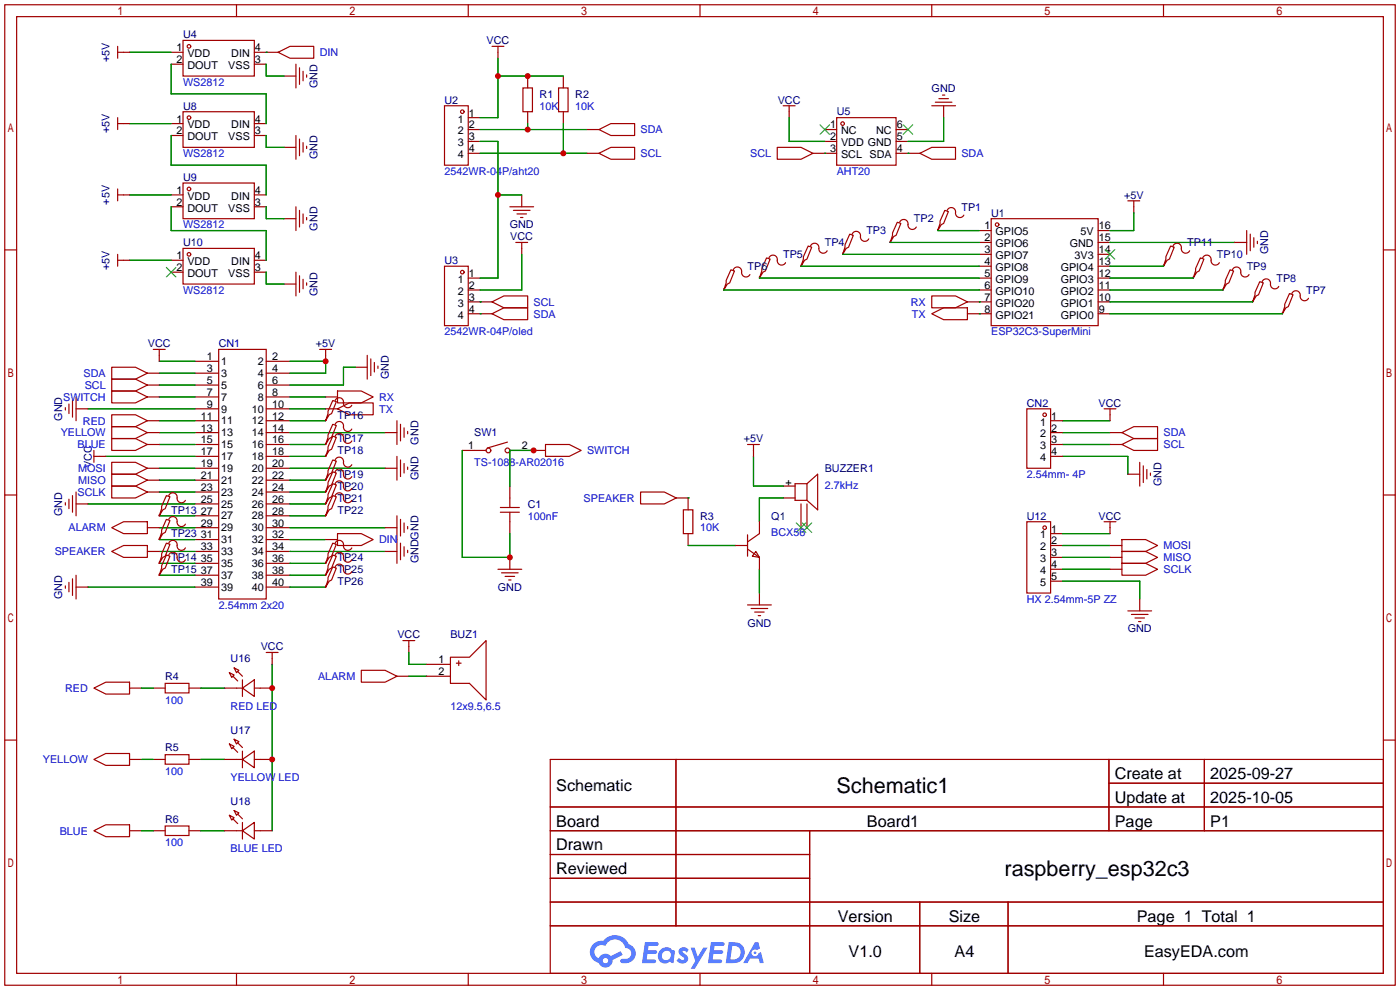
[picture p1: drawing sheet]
<svg xmlns="http://www.w3.org/2000/svg" width="299mm" height="212mm" viewBox="0 0 299 212" stroke-linecap="round" stroke-linejoin="round" font-family="sans-serif">
<g fill="none" stroke="#a10000" stroke-width=".25">
<path d="M1 1h297.2v209.6h-297.2zM3.6 3.6h292.1v204.4h-292.1zM50.5 1v2.6M100.1 1v2.6M149.6 1v2.6M199.1 1v2.6M248.7 1v2.6M1 53.4h2.6M295.7 53.4h2.5M1 105.8h2.6M295.7 105.8h2.5M1 158.2h2.6"/>
<path d="M295.7 158.2h2.5M117.6 162.3h178.1v45.7h-178.1zM117.6 172.5h178.1M117.6 177.5h178.1M144.5 162.3v35.6M173 177.5v30.5M237 162.3v15.2M237 167.4h58.7M257.4 162.3v15.2M117.6 182.6h55.4M117.6 192.8h178.1M117.6 187.7h55.4"/>
<path d="M117.6 197.9h178.1M196.6 192.8v15.2M215.4 192.8v15.2M50.5 208v2.6M100.1 208v2.6M149.6 208v2.6M199.1 208v2.6M248.7 208v2.6"/>
</g>
<g fill="#5487ff">
<path d="M145.3 202.7a1.3 1.3 0 0 1 1.9 .3l-.4 .6a.54 .54 0 0 0-.9-.2l.1 .2a1.34 1.34 0 0 1 .9 1.8 1.47 1.47 0 0 1-2.3-.1l.5-.6 .8 .5a.31 .31 0 0 0 .4-.3 .31 .31 0 0 0-.3-.4 1.12 1.12 0 0 1-.7-1.8z"/>
<path d="M147.6 202.5h.9l.6 2 1.2-2h.9l-2.7 4.6h-.9l1-1.7z"/>
<path d="M137.8 201.4h1.7a1.31 1.31 0 0 1 1.2 .2 .4 .4 0 0 1-.3 .5l-1.8 .1-.1 .9h1.6a.4 .4 0 0 1 .4 .4 .4 .4 0 0 1-.5 .4h-1.6l-.2 1.2h1.4a.46 .46 0 0 1 .5 0 .46 .46 0 0 1 .1 .5l-.4 .2h-2.6z"/>
<path d="M151.9 201.4h1.7a1.32 1.32 0 0 1 1.2 .2 .39 .39 0 0 1-.3 .5l-1.8 .1-.1 .9h1.6a.4 .4 0 0 1 .4 .4 .4 .4 0 0 1-.4 .4h-1.7l-.2 1.2h1.4a.46 .46 0 0 1 .5 0 .46 .46 0 0 1 .1 .5l-.4 .2h-2.6z"/>
<path d="M161.3 201.4h.8l.3 1.3-.6 .4a.75 .75 0 0 0-1.1 .3 .75 .75 0 0 0 .5 1 .75 .75 0 0 0 .9-.7l.5-.2 .6 2.3h-.8l-.3-.9h-1.8l-.5 .9h-1z"/>
<path d="M155.7 201.4l-.6 4.4h1.5a2.27 2.27 0 0 0 2.6-2.2 2.27 2.27 0 0 0-2.7-2.2zM156.5 202.1a1.5 1.5 0 0 1 1.8 1.6 1.5 1.5 0 0 1-1.9 1.4h-.3z"/>
<path d="M141.2 203a1.6 1.6 0 0 0-.3 2.3 1.6 1.6 0 0 0 2.3 .2l.7 .3 .3-2.4-.1-.3-.5-.1a1.58 1.58 0 0 0-2.4 0zM141.8 203.5a.98 .98 0 0 1 1.6 .4 .98 .98 0 0 1-1.1 1.3 .94 .94 0 0 1-.9-.7 .94 .94 0 0 1 .4-1z"/>
<path d="M126.8 201.8a2.37 2.37 0 0 0 1.1 4 1.54 1.54 0 0 0 1.8 1 1.54 1.54 0 0 0 1.2-1.6l2.2-1.1-.5-.8-2 1a1.57 1.57 0 0 0-2.7 .5 1.5 1.5 0 0 1-.7-2.1 1.5 1.5 0 0 1 2.2-.5 2.23 2.23 0 0 1 2.3-1.4 2.23 2.23 0 0 1 2 1.8 1.16 1.16 0 0 1 1.2 1.1 1.16 1.16 0 0 1-1.1 1.2h-.7a.47 .47 0 0 0-.5 .4 .47 .47 0 0 0 .4 .5 2.17 2.17 0 0 0 2.5-.9 2.17 2.17 0 0 0-.3-2.7l-.8-.4a3.2 3.2 0 0 0-5.5-.7l-1.1 .1zM128.8 205.3a.6 .6 0 0 1 1.2 0 .6 .6 0 0 1-1.2 0z"/>
<circle cx="161.4" cy="203.6" r=".28"/>
</g>
<g fill="none" stroke="#a10000" stroke-width=".25">
<path d="M25.1 11.2h2.6M25.1 9.9v2.5M36.6 11.2h2.5M36.6 13.7h2.5M39.1 8.6h15.3v7.7h-15.3zM54.4 11.2h5M54.4 13.7h2.5M59.4 11.2l2.6-1.3h5.1v2.5h-5.1zM60.7 16.3h2.5M63.2 13.7v5.1M64 14.5v3.5M64.8 15.2v2.1"/>
<path d="M65.5 16v.5M105.2 9.9h2.5M106.4 9.9v2.5M111.8 18.8h2v5.1h-2zM112.8 16.3v2.5M119.4 18.8h2v5.1h-2zM120.4 16.3v2.5M25.1 25.1v2.6M25.1 26.4h2.6M36.6 26.4h2.5M36.6 29h2.5M39.1 23.9h15.3v7.6h-15.3z"/>
<path d="M39.1 39.1h15.3v7.6h-15.3zM54.4 26.4h2.5M54.4 29h2.5M60.7 31.5h2.5M63.2 29v5M64 29.7v3.6M64.8 30.5v2M65.5 31.2v.6M95 22.6h5.1v12.7h-5.1zM100.1 25.1h2.5M100.1 27.7h2.5M100.1 30.2h2.5"/>
<path d="M100.1 32.8h2.5M112.8 23.9v2.5M120.4 23.9v2.5M125.5 27.7h2.5M125.5 32.8h2.5M128 32.8l2.6-1.3h5v2.5h-5zM128 27.7l2.6-1.3h5v2.6h-5zM166.1 31.5h5.1l2.5 1.3-2.5 1.2h-5.1zM167.4 22.6h2.5M168.7 22.6v2.5M173.7 32.8h5.1M176.3 27.7h2.5"/>
<path d="M176.3 30.2h2.5M178.8 25.1h12.7v10.2h-12.7zM191.5 27.7h2.6M191.5 30.2h2.6M191.5 32.8h5.1M196.6 32.8l2.5-1.3h5.1v2.5h-5.1zM199.1 22.6h5.1M199.9 21.8h3.6M200.7 21.1h2M201.4 20.3h.5M201.7 22.6v2.5M25.1 40.4v2.5"/>
<path d="M25.1 54.4v2.5M25.1 41.7h2.6M25.1 55.6h2.6M36.6 44.2h2.5M36.6 41.7h2.5M36.6 55.6h2.5M36.6 58.2h2.5M39.1 53.1h15.3v7.6h-15.3zM54.4 44.2h2.5M54.4 41.7h2.5M54.4 55.6h2.5M54.4 58.2h2.5"/>
<path d="M60.7 46.7h2.5M63.2 44.2v5.1M63.2 58.2v5M64 45v3.5M64 58.9v3.6M64.8 45.7v2.1M64.8 59.7v2M65.5 46.5v.5M95 56.9h5.1v12.7h-5.1zM100.1 59.4h2.5M109 44.2h5M109.7 45h3.6"/>
<path d="M110.2 51.8h2.6M110.5 45.7h2M111.3 46.5h.5M111.5 41.7v2.5M111.5 51.8v2.6M156.2 57.7l.8 .2-1 2.6-.6 .2-.7 1.3 .5-1.5v-.6zM156.7 57.7a.93 .93 0 0 1 1.1-.6 .93 .93 0 0 1 .7 1.1 .94 .94 0 0 0 .7 1 .94 .94 0 0 0 1.1-.5M162.3 59.2v.2M163.8 55.1l.8 .3-1 2.5-.5 .3-.8 1.2 .5-1.5v-.5zM164.3 55.1a.93 .93 0 0 1 1.2-.5 .93 .93 0 0 1 .6 1 .94 .94 0 0 0 .7 1 .94 .94 0 0 0 1.1-.5M171.2 56.6v.3M172.7 52.6l.8 .2-1 2.6-.5 .2-.8 1.3 .5-1.5v-.5z"/>
<path d="M173.2 52.6a.93 .93 0 0 1 1.2-.6 .93 .93 0 0 1 .6 1.1 .94 .94 0 0 0 .7 1 .94 .94 0 0 0 1.1-.5M180.1 54.1v.3M181.6 50l.8 .3-1 2.5-.6 .3-.7 1.3 .5-1.6v-.5zM182.1 50a.93 .93 0 0 1 1.1-.5 .93 .93 0 0 1 .7 1 .94 .94 0 0 0 .7 1 .94 .94 0 0 0 1.1-.4M190.2 51.6v.2M191.8 47.5l.7 .3-1 2.5-.5 .2-.8 1.3 .6-1.5v-.5zM192.3 47.5a.93 .93 0 0 1 1.1-.6 .93 .93 0 0 1 .7 1.1 .94 .94 0 0 0 .6 1 .94 .94 0 0 0 1.1-.5M200.4 49v.3M201.9 45l.8 .2-1 2.6-.5 .2-.8 1.3 .5-1.5v-.6zM202.4 45a.93 .93 0 0 1 1.2-.6 .93 .93 0 0 1 .6 1.1 .94 .94 0 0 0 .7 1 .94 .94 0 0 0 1.1-.5M209.3 49.3h2.5M209.3 51.8h2.5"/>
<path d="M209.3 54.4h2.5M209.3 56.9h2.5M209.3 59.4h2.5M211.8 46.7h22.9v22.9h-22.9zM234.7 49.3h2.5M234.7 51.8h2.5M234.7 54.4h2.5M234.7 56.9h2.5M234.7 59.4h2.5M241 42.9h2.6M242.3 42.9v2.6M248.7 56.6v.3"/>
<path d="M250.2 52.6l.8 .2-1.1 2.6-.5 .2-.7 1.3 .5-1.5v-.5zM250.7 52.6a.93 .93 0 0 1 1.1-.6 .93 .93 0 0 1 .7 1.1 .94 .94 0 0 0 .7 1 .94 .94 0 0 0 1.1-.5M255 59.2v.2M256.5 55.1l.8 .3-1 2.5-.5 .3-.8 1.2 .5-1.5v-.5zM257 55.1a.93 .93 0 0 1 1.2-.5 .93 .93 0 0 1 .6 1 .94 .94 0 0 0 .7 1 .94 .94 0 0 0 1.1-.5M262.9 57.7l.8 .2-1.1 2.6-.5 .2-.7 1.3 .5-1.5v-.6zM263.4 57.7a.93 .93 0 0 1 1.1-.6 .93 .93 0 0 1 .7 1.1 .94 .94 0 0 0 .7 1 .94 .94 0 0 0 1.1-.5M263.9 51.8h2.5M266.4 49.3v5.1M267.2 50v3.6M268 50.8v2M268.7 51.6v.5"/>
<path d="M23.9 78.5h5.1l2.5 1.3-2.5 1.2h-5.1zM31.5 79.8h2.5M32.8 74.7h2.5M34 74.7v2.5M41.7 79.8h5M41.7 77.2h5M46.7 74.7h10.2v53.3h-10.2zM56.9 79.8h5.1M56.9 77.2h5.1M60.7 60.7h2.5M65.5 60.5v.5M68.3 74.7h2.6"/>
<path d="M69.6 74.7v2.5M75.9 78.5h2.6M78.5 75.9v5.1M79.2 76.7v3.6M80 77.5v2M80.8 78.2v.5M100.1 62h2.5M100.1 64.5h5.1M100.1 67.1h5.1M105.2 67.1l2.5-1.3h5.1v2.5h-5.1zM105.2 64.5l2.5-1.3h5.1v2.6h-5.1zM154.7 61.7v.3"/>
<path d="M199.1 67.1l2.6-1.3h5.1v2.5h-5.1zM199.1 63.2h5.1l2.6 1.3-2.6 1.3h-5.1zM206.8 64.5h5M206.8 67.1h5M209.3 62h2.5M234.7 62h2.5M234.7 64.5h2.5M234.7 67.1h2.5M261.4 61.7v.3M267.7 64.3v.2M269.2 60.2l.8 .3-1 2.5-.5 .2-.8 1.3 .5-1.5v-.5zM269.7 60.2a.93 .93 0 0 1 1.2-.6 .93 .93 0 0 1 .6 1.1 .94 .94 0 0 0 .7 1 .94 .94 0 0 0 1.1-.5"/>
<path d="M274.1 66.8v.3M275.6 62.7l.8 .3-1.1 2.5-.5 .3-.7 1.3 .5-1.6v-.5zM276.1 62.7a.93 .93 0 0 1 1.1-.5 .93 .93 0 0 1 .7 1 .94 .94 0 0 0 .7 1 .94 .94 0 0 0 1.1-.4M14 87.1v.5M14.7 86.4v2M15.5 85.6v3.6M16.3 87.4h2.5M16.3 84.8v5.1M20.1 97.5h2.5M20.1 96.3v2.5M23.9 81h5.1l2.5 1.3-2.5 1.3h-5.1zM23.9 88.6h5.1l2.5 1.3-2.5 1.3h-5.1z"/>
<path d="M23.9 91.2h5.1l2.5 1.3-2.5 1.2h-5.1zM23.9 93.7h5.1l2.5 1.3-2.5 1.3h-5.1zM23.9 98.8h5.1l2.5 1.3-2.5 1.2h-5.1zM23.9 83.6h5.1l2.5 1.2-2.5 1.3h-5.1zM31.5 95h2.5M31.5 92.5h2.5M31.5 89.9h2.5M31.5 84.8h2.5M31.5 82.3h2.5M41.7 95h5M41.7 97.5h5M41.7 92.5h5"/>
<path d="M41.7 89.9h5M41.7 87.4h5M41.7 84.8h5M41.7 82.3h5M56.9 95h5.1M56.9 97.5h5.1M56.9 92.5h5.1M56.9 89.9h5.1M56.9 87.4h5.1M56.9 84.8h5.1M56.9 82.3h5.1M69.6 87.4h2.5"/>
<path d="M69.6 84.8h2.5M69.6 89.7v.2M69.6 94.7v.3M69.6 97.3v.2M71.1 85.6l.8 .3-1 2.5-.5 .2-.8 1.3 .5-1.5v-.5zM71.1 90.7l.8 .2-1 2.6-.5 .2-.8 1.3 .5-1.5v-.5zM71.1 93.2l.8 .3-1 2.5-.5 .3-.8 1.2 .5-1.5v-.5zM71.1 98.3l.8 .3-1 2.5-.5 .2-.8 1.3 .5-1.5v-.5zM71.6 85.6a.93 .93 0 0 1 1.2-.6 .93 .93 0 0 1 .6 1.1 .94 .94 0 0 0 .7 1 .94 .94 0 0 0 1.1-.5M71.6 90.7a.93 .93 0 0 1 1.2-.6 .93 .93 0 0 1 .6 1.1 .94 .94 0 0 0 .7 1 .94 .94 0 0 0 1.1-.5M71.6 93.2a.93 .93 0 0 1 1.2-.5 .93 .93 0 0 1 .6 1 .94 .94 0 0 0 .7 1 .94 .94 0 0 0 1.1-.5M71.6 98.3a.93 .93 0 0 1 1.2-.6 .93 .93 0 0 1 .6 1.1 .94 .94 0 0 0 .7 1 .94 .94 0 0 0 1.1-.5"/>
<path d="M72.1 87.4l2.6-1.3h5.1v2.5h-5.1zM72.1 83.6h5.1l2.6 1.2-2.6 1.3h-5.1zM82.3 92.5h2.5M84.8 89.9v5.1M84.8 97.5v5.1M85.6 90.7v3.5M85.6 98.3v3.6M86.4 91.4v2.1M86.4 99.1v2M87.1 92.2v.5M87.1 99.8v.5M98.8 96.3h5.1"/>
<path d="M108.5 94.5l-4.4 1.3M109 96.3h7.6M116.6 95h5.1l2.5 1.3-2.5 1.2h-5.1zM159.8 95h2.5M161 95v2.5M219.5 87.4h5v12.7h-5zM224.5 95h2.6M224.5 97.5h2.6M224.5 92.5h2.6M224.5 89.9h2.6M236 87.4h2.5M237.2 95h2.6"/>
<path d="M237.2 92.5h2.6M237.2 87.4v2.5M239.8 95l2.5-1.3h5.1v2.6h-5.1zM239.8 92.5l2.5-1.3h5.1v2.5h-5.1zM243.6 98.8v5.1M244.3 99.6v3.5M14 107.4v.5M14.7 106.7v2M15.5 105.9v3.6M16.3 107.7h2.5M16.3 105.2v5M23.9 112.8l2.5-1.3h5.1v2.5h-5.1z"/>
<path d="M23.9 101.3h5.1l2.5 1.3-2.5 1.3h-5.1zM23.9 103.9h5.1l2.5 1.3-2.5 1.2h-5.1zM23.9 117.9l2.5-1.3h5.1v2.5h-5.1zM31.5 117.9h2.5M31.5 112.8h2.5M31.5 105.2h2.5M31.5 102.6h2.5M31.5 100.1h2.5M34 110v.2M34 115.1v.2M35.6 105.9l.7 .3-1 2.5-.5 .3-.8 1.2 .5-1.5v-.5zM35.6 116.1l.7 .2-1 2.6-.5 .2-.8 1.3 .5-1.5v-.5z"/>
<path d="M35.6 118.6l.7 .3-1 2.5-.5 .3-.8 1.2 .5-1.5v-.5zM35.6 111l.7 .3-1 2.5-.5 .2-.8 1.3 .5-1.5v-.5zM36.1 105.9a.93 .93 0 0 1 1.1-.5 .93 .93 0 0 1 .6 1 .94 .94 0 0 0 .7 1 .94 .94 0 0 0 1.1-.5M36.1 116.1a.93 .93 0 0 1 1.1-.6 .93 .93 0 0 1 .6 1.1 .94 .94 0 0 0 .7 1 .94 .94 0 0 0 1.1-.5M36.1 118.6a.93 .93 0 0 1 1.1-.5 .93 .93 0 0 1 .6 1 .94 .94 0 0 0 .7 1 .94 .94 0 0 0 1.1-.5M36.1 111a.93 .93 0 0 1 1.1-.6 .93 .93 0 0 1 .6 1.1 .94 .94 0 0 0 .7 1 .94 .94 0 0 0 1.1-.5M41.7 117.9h5M41.7 115.3h5M41.7 112.8h5M41.7 110.2h5M41.7 107.7h5M41.7 105.2h5"/>
<path d="M41.7 102.6h5M41.7 100.1h5M56.9 117.9h5.1M56.9 115.3h5.1M56.9 112.8h5.1M56.9 110.2h5.1M56.9 107.7h5.1M56.9 105.2h5.1M56.9 102.6h5.1M56.9 100.1h5.1M69.6 115.3h2.5M69.6 102.4v.2"/>
<path d="M69.6 104.9v.3M69.6 107.4v.3M69.6 110v.2M71.1 100.8l.8 .3-1 2.5-.5 .3-.8 1.3 .5-1.6v-.5zM71.1 103.4l.8 .2-1 2.6-.5 .2-.8 1.3 .5-1.5v-.5zM71.1 105.9l.8 .3-1 2.5-.5 .3-.8 1.2 .5-1.5v-.5zM71.1 116.1l.8 .2-1 2.6-.5 .2-.8 1.3 .5-1.5v-.5zM71.1 118.6l.8 .3-1 2.5-.5 .3-.8 1.2 .5-1.5v-.5zM71.6 100.8a.93 .93 0 0 1 1.2-.5 .93 .93 0 0 1 .6 1 .94 .94 0 0 0 .7 1 .94 .94 0 0 0 1.1-.4M71.6 103.4a.93 .93 0 0 1 1.2-.6 .93 .93 0 0 1 .6 1.1 .94 .94 0 0 0 .7 1 .94 .94 0 0 0 1.1-.5M71.6 105.9a.93 .93 0 0 1 1.2-.5 .93 .93 0 0 1 .6 1 .94 .94 0 0 0 .7 1 .94 .94 0 0 0 1.1-.5M71.6 116.1a.93 .93 0 0 1 1.2-.6 .93 .93 0 0 1 .6 1.1 .94 .94 0 0 0 .7 1 .94 .94 0 0 0 1.1-.5"/>
<path d="M71.6 118.6a.93 .93 0 0 1 1.2-.5 .93 .93 0 0 1 .6 1 .94 .94 0 0 0 .7 1 .94 .94 0 0 0 1.1-.5M72.1 114h5.1l2.6 1.3-2.6 1.3h-5.1zM82.3 117.9h2.5M82.3 112.8h2.5M82.3 100.1h2.5M84.8 110.2v10.2M85.6 111v3.6M85.6 116.1v3.5M86.4 111.8v2M86.4 116.8v2.1M87.1 112.5v.5M87.1 117.6v.5"/>
<path d="M106.9 108.5h4.1M106.9 109.5h4.1M109 103.9v4.6M109 109.5v4.5M109 119.1v2.6M136.9 105.2h5.1l2.5 1.2-2.5 1.3h-5.1zM144.5 106.4h2.6v2.6M146 109h2.1v5h-2.1zM147.1 114v2.6M157.2 116.6h2.6M159.8 117.3l2.5 1.8M159.8 114.3v4.6"/>
<path d="M161.5 117.9l.8 1.2-1.5-.2zM162.3 111.5v2.5l-2.5 1.8M162.3 119.1v2.6M167.4 103.9h2.5M167.4 106.4h2.5M171.2 107.7v5.1M172.5 103.4l2.3-2.1v7.7l-2.3-2.1M172.5 103.4v3.5M172.5 107.7v5.1M172.5 103.4h-2.6v3.5h2.6M219.5 111.5h5v15.2h-5zM224.5 116.6h2.6"/>
<path d="M224.5 114h2.6M224.5 119.1h2.6M236 111.5h2.5M237.2 116.6h2.6M237.2 119.1h2.6M237.2 111.5v2.5M239.8 115.3h5.1l2.5 1.3-2.5 1.3h-5.1zM239.8 117.9h5.1l2.5 1.2-2.5 1.3h-5.1zM241 101.3h2.6M245.1 100.3v2.1M245.9 101.1v.5M14 125.2v.5"/>
<path d="M14.7 124.5v2M15.5 123.7v3.6M16.3 125.5h2.5M16.3 122.9v5.1M34 120.1v.3M34 122.7v.2M41.7 125.5h5M41.7 122.9h5M41.7 120.4h5M56.9 125.5h5.1M56.9 122.9h5.1M56.9 120.4h5.1"/>
<path d="M56.9 139.4h2.5M58.2 139.4v2.6M69.6 120.1v.3M69.6 122.7v.2M69.6 125.2v.3M71.1 121.2l.8 .2-1 2.6-.5 .2-.8 1.3 .5-1.5v-.6zM71.6 121.2a.93 .93 0 0 1 1.2-.6 .93 .93 0 0 1 .6 1.1 .94 .94 0 0 0 .7 1 .94 .94 0 0 0 1.1-.5M86.1 136.9h2.5M87.4 136.9v2.5M106.4 121.7h5.1M107.2 122.4h3.5M107.9 123.2h2.1"/>
<path d="M108.7 124h.5M159.8 129.3h5M160.5 130h3.6M161.3 130.8h2M162.1 131.6h.5M162.3 126.7v2.6M224.5 121.7h2.6M224.5 124.2h2.6M237.2 121.7h2.6M239.8 120.4h5.1l2.5 1.3-2.5 1.2h-5.1zM241 130.6h5.1M241.8 131.3h3.6"/>
<path d="M242.6 132.1h2M243.3 132.8h.5M243.6 128v2.6M20.1 147.1l2.5-1.3h5.1v2.5h-5.1zM27.7 147.1h2.5M32.8 147.1h2.5M35.3 146.1h5.1v2h-5.1zM40.4 147.1h2.5M48 147.1h3.8M49 143.8l1 .5-.5 .5zM49 159l1 .5-.5 .5zM49.8 144.5l1 1"/>
<path d="M49.8 159.8l1 1M50 142.7l1.1 .6-.6 .5zM50 158l1.1 .5-.6 .5zM50.8 143.5l1 1M50.8 158.8l1 1M51.8 147.1l2.6-1.8v3.5zM51.8 145.3v3.5M54.4 147.1h3.8M77.2 143.3h5.1l2.5 1.2-2.5 1.3h-5.1zM84.8 144.5h2.6M91.2 144.5h5.1M91.2 142h5.1"/>
<path d="M96.3 140.5h4l3.6-3.6v12.7l-3.6-3.5h-4zM97.5 141.7h1.1M98 141.2v1M20.1 162.3l2.5-1.3h5.1v2.6h-5.1zM20.1 177.5l2.5-1.2h5.1v2.5h-5.1zM27.7 162.3h2.5M27.7 177.5h2.5M32.8 162.3h2.5M32.8 177.5h2.5M35.3 161.3h5.1v2h-5.1zM35.3 176.5h5.1v2.1h-5.1zM40.4 162.3h2.5"/>
<path d="M40.4 177.5h2.5M48 162.3h3.8M48 177.5h3.8M49 174.2l1 .6-.5 .5zM49.8 175l1 1M50 173.2l1.1 .5-.6 .5zM50.8 174l1 1M51.8 162.3l2.6-1.8v3.6zM51.8 177.5l2.6-1.7v3.5zM51.8 160.5v3.6M51.8 175.8v3.5M54.4 162.3h3.8"/>
<path d="M54.4 177.5h3.8"/>
<circle cx="40.4" cy="9.9" r=".38"/>
<circle cx="40.4" cy="25.1" r=".38"/>
<circle cx="98.8" cy="23.9" r=".38"/>
<circle cx="180.1" cy="26.4" r=".38"/>
<circle cx="40.4" cy="54.4" r=".38"/>
<circle cx="40.4" cy="40.4" r=".38"/>
<circle cx="98.8" cy="58.2" r=".38"/>
<circle cx="213.1" cy="48" r=".38"/>
<circle cx="104.4" cy="96.3" r=".51"/>
<circle cx="108.5" cy="96.3" r=".51"/>
<circle cx="223.3" cy="88.6" r=".38"/>
<circle cx="223.3" cy="112.8" r=".38"/>
</g>
<path d="M175.3 26.7l2 2M177.3 26.7l-2 2M193 26.7l2.1 2M195.1 26.7l-2.1 2M35.6 57.2l2 2M37.6 57.2l-2 2M236.2 53.3l2.1 2.1M238.3 53.3l-2.1 2.1M170.2 111.8l2 2M171.4 111.8l2.1 2M172.2 111.8l-2 2M173.5 111.8l-2.1 2" fill="none" stroke="#3c3" stroke-width=".25"/>
<g fill="none" stroke="#008700" stroke-width=".25">
<path d="M27.7 11.2h8.9M36.6 13.7v6.4h20.3v6.3M56.9 11.2h.1M56.9 13.7v2.6h3.8M106.4 12.4v12.7h-3.8M106.4 16.3h14M27.7 26.4h8.9M36.6 29v6.3h20.3v6.4M56.9 29v2.5h3.8M102.6 30.2h3.8v29.2h-3.8M102.6 27.7h22.9M102.6 32.8h22.9"/>
<path d="M112.8 26.4v1.3M120.4 26.4v6.4M168.7 25.1v5.1h7.6M176.3 32.8h.1M194.1 32.8h.1M201.7 25.1v5.1h-7.6M27.7 41.7h8.9M27.7 55.6h8.9M36.6 44.2v5.1h20.3v6.3M56.9 44.2v2.5h3.8M56.9 58.2v2.5h3.8M106.4 41.7h5.1"/>
<path d="M111.5 54.4v7.6h-8.9M162.3 59.4h47M171.2 56.9h38.1M180.1 54.4h29.2M190.2 51.8h19.1M200.4 49.3h8.9M237.2 51.8h26.7M237.2 59.4h17.8M237.2 56.9h11.5M242.3 45.5v3.8h-5.1M34 77.2h7.7M34 79.8h7.7"/>
<path d="M62 77.2h7.6v2.6h-7.6M75.9 78.5h-2.5v3.8h-11.4M102.6 64.5h.1M102.6 67.1h.1M154.7 62h54.6M209.3 67.1h.1M209.3 64.5h.1M237.2 62h24.2M237.2 64.5h30.5M237.2 67.1h36.9M18.8 87.4h22.9M22.6 97.5h19.1"/>
<path d="M34 82.3h7.7M34 84.8h7.7M34 89.9h7.7M34 92.5h7.7M34 95h7.7M62 84.8h7.6M62 87.4h7.6M62 89.9h7.6M62 92.5h20.3M62 95h7.6M62 97.5h7.6M98.8 96.3v22.8h10.2v-5.1"/>
<path d="M114 96.3h-5v7.6M161 97.5v6.4h6.4M227.1 89.9h10.1M227.1 92.5h10.1M227.1 95h10.1M227.1 97.5h13.9v3.8M18.8 107.7h22.9M34 100.1h7.7M34 102.6h7.7M34 105.2h7.7M34 110.2h7.7M34 112.8h7.7"/>
<path d="M34 115.3h7.7M34 117.9h7.7M62 100.1h20.3M62 102.6h7.6M62 105.2h7.6M62 107.7h7.6M62 110.2h7.6M62 112.8h20.3M62 115.3h7.6M62 117.9h20.3M147.1 106.4h.1M147.1 116.6h10.1"/>
<path d="M167.4 106.4h-5.1v5.1M227.1 119.1h10.1M227.1 116.6h10.1M227.1 114h10.1M18.8 125.5h22.9M34 120.4h7.7M34 122.9h7.7M62 120.4h7.6M62 122.9h7.6M62 125.5h7.6M87.4 139.4v2.6h3.8M162.3 121.7v5"/>
<path d="M227.1 121.7h10.1M227.1 124.2h16.5v3.8M30.2 147.1h2.6M42.9 147.1h5.1M58.2 142v35.5M87.4 144.5h3.8M30.2 162.3h2.6M30.2 177.5h2.6M42.9 162.3h5.1M42.9 177.5h5.1"/>
</g>
<g fill="#c00">
<circle cx="109" cy="119.1" r=".63"/>
<circle cx="114" cy="96.3" r=".63"/>
<circle cx="106.4" cy="41.7" r=".63"/>
<circle cx="106.4" cy="16.3" r=".63"/>
<circle cx="112.8" cy="16.3" r=".63"/>
<circle cx="112.8" cy="27.7" r=".63"/>
<circle cx="120.4" cy="32.8" r=".63"/>
<circle cx="69.6" cy="77.2" r=".63"/>
<circle cx="58.2" cy="147.1" r=".63"/>
<circle cx="58.2" cy="162.3" r=".63"/>
</g>
<g font-size="4.6">
<text x="178.8" y="169.4">Schematic1</text>
<text x="214.7" y="187.2">raspberry_esp32c3</text>
</g>
<g font-size="3.5">
<text x="238.3" y="166.5">Create at</text>
<text x="258.7" y="166.5">2025-09-27</text>
<text x="118.9" y="169.1">Schematic</text>
<text x="238.3" y="171.6">Update at</text>
<text x="258.7" y="171.6">2025-10-05</text>
<text x="118.9" y="176.7">Board</text>
<text x="185.3" y="176.7">Board1</text>
<text x="238.3" y="176.7">Page</text>
<text x="258.7" y="176.7">P1</text>
<text x="118.9" y="181.8">Drawn</text>
<text x="118.9" y="186.8">Reviewed</text>
<text x="179.1" y="197">Version</text>
<text x="202.8" y="197">Size</text>
<text x="243" y="197">Page 1 Total 1</text>
<text x="181.4" y="204.6">V1.0</text>
<text x="204" y="204.6">A4</text>
<text x="244.5" y="204.6">EasyEDA.com</text>
</g>
<g font-size="2.3">
<text x="37.7" y="10.9">1</text>
<text x="54.5" y="10.9">4</text>
<text x="37.7" y="13.5">2</text>
<text x="40.1" y="12.2">VDD</text>
<text x="40.1" y="14.8">DOUT</text>
<text x="48.8" y="14.8">VSS</text>
<text x="49.4" y="12.2">DIN</text>
<text x="54.5" y="13.5">3</text>
<text x="37.7" y="26.2">1</text>
<text x="37.7" y="28.7">2</text>
<text x="40.1" y="27.5">VDD</text>
<text x="40.1" y="30">DOUT</text>
<text x="48.8" y="30">VSS</text>
<text x="49.4" y="27.5">DIN</text>
<text x="54.5" y="28.7">3</text>
<text x="54.5" y="26.2">4</text>
<text x="97.9" y="26.2">1</text>
<text x="97.9" y="28.7">2</text>
<text x="100.2" y="24.9">1</text>
<text x="100.2" y="27.5">2</text>
<text x="100.2" y="30">3</text>
<text x="177.4" y="27.5">1</text>
<text x="177.4" y="30">2</text>
<text x="179.8" y="28.7">NC</text>
<text x="187.2" y="28.7">NC</text>
<text x="191.6" y="30">5</text>
<text x="191.6" y="27.5">6</text>
<text x="97.9" y="31.3">3</text>
<text x="97.9" y="33.8">4</text>
<text x="100.2" y="32.5">4</text>
<text x="177.4" y="32.5">3</text>
<text x="179.8" y="31.3">VDD GND</text>
<text x="179.8" y="33.8">SCL SDA</text>
<text x="191.6" y="32.5">4</text>
<text x="37.7" y="41.4">1</text>
<text x="54.5" y="41.4">4</text>
<text x="37.7" y="44">2</text>
<text x="40.1" y="42.7">VDD</text>
<text x="40.1" y="45.2">DOUT</text>
<text x="48.8" y="45.2">VSS</text>
<text x="49.4" y="42.7">DIN</text>
<text x="54.5" y="44">3</text>
<text x="210.4" y="49">1</text>
<text x="210.4" y="51.6">2</text>
<text x="212.8" y="50.3">GPIO5</text>
<text x="212.8" y="52.9">GPIO6</text>
<text x="228.6" y="52.9">GND</text>
<text x="230.9" y="50.3">5V</text>
<text x="234.8" y="51.6">15</text>
<text x="234.8" y="49">16</text>
<text x="37.7" y="55.4">1</text>
<text x="37.7" y="57.9">2</text>
<text x="40.1" y="56.7">VDD</text>
<text x="40.1" y="59.2">DOUT</text>
<text x="48.8" y="59.2">VSS</text>
<text x="49.4" y="56.7">DIN</text>
<text x="54.5" y="57.9">3</text>
<text x="54.5" y="55.4">4</text>
<text x="100.2" y="59.2">1</text>
<text x="210.4" y="54.1">3</text>
<text x="210.4" y="56.7">4</text>
<text x="210.4" y="59.2">5</text>
<text x="212.8" y="55.4">GPIO7</text>
<text x="212.8" y="57.9">GPIO8</text>
<text x="226.7" y="57.9">GPIO4</text>
<text x="229.6" y="55.4">3V3</text>
<text x="234.8" y="59.2">12</text>
<text x="234.8" y="56.7">13</text>
<text x="234.8" y="54.1">14</text>
<text x="97.9" y="60.5">1</text>
<text x="97.9" y="63">2</text>
<text x="97.9" y="65.6">3</text>
<text x="100.2" y="61.7">2</text>
<text x="100.2" y="64.3">3</text>
<text x="210.4" y="61.7">6</text>
<text x="210.4" y="64.3">7</text>
<text x="212.8" y="60.5">GPIO9</text>
<text x="212.8" y="63">GPIO10</text>
<text x="212.8" y="65.6">GPIO20</text>
<text x="226.7" y="65.6">GPIO1</text>
<text x="226.7" y="63">GPIO2</text>
<text x="226.7" y="60.5">GPIO3</text>
<text x="234.8" y="64.3">10</text>
<text x="234.8" y="61.7">11</text>
<text x="97.9" y="68.1">4</text>
<text x="100.2" y="66.8">4</text>
<text x="210.4" y="66.8">8</text>
<text x="212.8" y="68.1">GPIO21</text>
<text x="226.7" y="68.1">GPIO0</text>
<text x="234.8" y="66.8">9</text>
<text x="44.2" y="77">1</text>
<text x="58.2" y="77">2</text>
<text x="44.2" y="82.1">5</text>
<text x="44.2" y="79.5">3</text>
<text x="47.2" y="83.1">5</text>
<text x="47.2" y="80.5">3</text>
<text x="47.2" y="78">1</text>
<text x="55.1" y="83.1">6</text>
<text x="55.1" y="80.5">4</text>
<text x="55.1" y="78">2</text>
<text x="58.2" y="82.1">6</text>
<text x="58.2" y="79.5">4</text>
<text x="42.9" y="89.7">11</text>
<text x="44.2" y="87.1">9</text>
<text x="44.2" y="84.6">7</text>
<text x="47.2" y="88.2">9</text>
<text x="47.2" y="85.6">7</text>
<text x="53.8" y="88.2">10</text>
<text x="55.1" y="85.6">8</text>
<text x="58.2" y="89.7">12</text>
<text x="58.2" y="87.1">10</text>
<text x="58.2" y="84.6">8</text>
<text x="224.7" y="89.7">1</text>
<text x="42.9" y="94.8">15</text>
<text x="42.9" y="92.2">13</text>
<text x="47.2" y="95.8">15</text>
<text x="47.2" y="93.2">13</text>
<text x="47.2" y="90.7">11</text>
<text x="53.8" y="95.8">16</text>
<text x="53.8" y="93.2">14</text>
<text x="53.8" y="90.7">12</text>
<text x="58.2" y="94.8">16</text>
<text x="58.2" y="92.2">14</text>
<text x="222.3" y="93.5">2</text>
<text x="222.3" y="91">1</text>
<text x="224.7" y="94.8">3</text>
<text x="224.7" y="92.2">2</text>
<text x="42.9" y="99.8">19</text>
<text x="42.9" y="97.3">17</text>
<text x="47.2" y="100.9">19</text>
<text x="47.2" y="98.3">17</text>
<text x="53.8" y="100.9">20</text>
<text x="53.8" y="98.3">18</text>
<text x="58.2" y="99.8">20</text>
<text x="58.2" y="97.3">18</text>
<text x="100.1" y="96">1</text>
<text x="111.5" y="96">2</text>
<text x="222.3" y="98.6">4</text>
<text x="222.3" y="96">3</text>
<text x="224.7" y="97.3">4</text>
<text x="42.9" y="107.5">25</text>
<text x="42.9" y="104.9">23</text>
<text x="42.9" y="102.4">21</text>
<text x="47.2" y="105.9">23</text>
<text x="47.2" y="103.4">21</text>
<text x="53.8" y="105.9">24</text>
<text x="53.8" y="103.4">22</text>
<text x="58.2" y="107.5">26</text>
<text x="58.2" y="104.9">24</text>
<text x="58.2" y="102.4">22</text>
<text x="167.9" y="103.9">+</text>
<text x="42.9" y="112.5">29</text>
<text x="42.9" y="110">27</text>
<text x="47.2" y="113.6">29</text>
<text x="47.2" y="111">27</text>
<text x="47.2" y="108.5">25</text>
<text x="53.8" y="113.6">30</text>
<text x="53.8" y="111">28</text>
<text x="53.8" y="108.5">26</text>
<text x="58.2" y="112.5">30</text>
<text x="58.2" y="110">28</text>
<text x="224.7" y="113.8">1</text>
<text x="42.9" y="117.6">33</text>
<text x="42.9" y="115.1">31</text>
<text x="47.2" y="118.6">33</text>
<text x="47.2" y="116.1">31</text>
<text x="53.8" y="118.6">34</text>
<text x="53.8" y="116.1">32</text>
<text x="58.2" y="117.6">34</text>
<text x="58.2" y="115.1">32</text>
<text x="222.3" y="115.1">1</text>
<text x="222.3" y="117.6">2</text>
<text x="224.7" y="116.4">2</text>
<text x="224.7" y="118.9">3</text>
<text x="42.9" y="125.2">39</text>
<text x="42.9" y="122.7">37</text>
<text x="42.9" y="120.2">35</text>
<text x="47.2" y="123.7">37</text>
<text x="47.2" y="121.2">35</text>
<text x="53.8" y="123.7">38</text>
<text x="53.8" y="121.2">36</text>
<text x="58.2" y="125.2">40</text>
<text x="58.2" y="122.7">38</text>
<text x="58.2" y="120.2">36</text>
<text x="222.3" y="120.2">3</text>
<text x="222.3" y="122.7">4</text>
<text x="222.3" y="125.2">5</text>
<text x="224.7" y="121.4">4</text>
<text x="224.7" y="124">5</text>
<text x="47.2" y="126.3">39</text>
<text x="53.8" y="126.3">40</text>
<text x="93.7" y="141.8">1</text>
<text x="93.7" y="144.3">2</text>
</g>
<g font-size="2.3" fill="#000080">
<text x="39.1" y="8.2">U4</text>
<text x="104" y="9.4">VCC</text>
<text x="23.4" y="13.3" transform="rotate(-90 23.4 13.3)">+5V</text>
<text x="39.1" y="23.4">U8</text>
<text x="67.9" y="18.8" transform="rotate(-90 67.9 18.8)">GND</text>
<text x="95" y="22.1">U2</text>
<text x="115.3" y="20.9">R1</text>
<text x="122.9" y="20.9">R2</text>
<text x="166.2" y="22.1">VCC</text>
<text x="199.1" y="19.6">GND</text>
<text x="23.4" y="28.5" transform="rotate(-90 23.4 28.5)">+5V</text>
<text x="178.8" y="24.7">U5</text>
<text x="67.9" y="34.1" transform="rotate(-90 67.9 34.1)">GND</text>
<text x="39.1" y="38.7">U9</text>
<text x="23.4" y="43.7" transform="rotate(-90 23.4 43.7)">+5V</text>
<text x="195.3" y="47.5">TP2</text>
<text x="205.5" y="45">TP1</text>
<text x="211.8" y="46.3">U1</text>
<text x="240.2" y="42.5">+5V</text>
<text x="39.1" y="52.6">U10</text>
<text x="67.9" y="49.3" transform="rotate(-90 67.9 49.3)">GND</text>
<text x="108.9" y="48.8">GND</text>
<text x="109.1" y="51.4">VCC</text>
<text x="176.3" y="52.6">TP4</text>
<text x="185.2" y="50.1">TP3</text>
<text x="253.7" y="52.6">TP11</text>
<text x="23.4" y="57.7" transform="rotate(-90 23.4 57.7)">+5V</text>
<text x="95" y="56.4">U3</text>
<text x="159.8" y="57.7">TP6</text>
<text x="167.4" y="55.2">TP5</text>
<text x="260.1" y="55.2">TP10</text>
<text x="266.4" y="57.7">TP9</text>
<text x="271.1" y="54.4" transform="rotate(-90 271.1 54.4)">GND</text>
<text x="67.9" y="63.3" transform="rotate(-90 67.9 63.3)">GND</text>
<text x="272.8" y="60.2">TP8</text>
<text x="279.1" y="62.8">TP7</text>
<text x="31.6" y="74.2">VCC</text>
<text x="46.7" y="74.2">CN1</text>
<text x="67.5" y="74.2">+5V</text>
<text x="83.1" y="81.1" transform="rotate(-90 83.1 81.1)">GND</text>
<text x="13.3" y="89.9" transform="rotate(-90 13.3 89.9)">GND</text>
<text x="72.1" y="89.5">TP16</text>
<text x="219.5" y="86.9">CN2</text>
<text x="234.8" y="86.9">VCC</text>
<text x="72.1" y="94.5">TP17</text>
<text x="89.5" y="95" transform="rotate(-90 89.5 95)">GND</text>
<text x="101.3" y="93.3">SW1</text>
<text x="159" y="94.5">+5V</text>
<text x="19.6" y="100" transform="rotate(-90 19.6 100)">VCC</text>
<text x="72.1" y="97.1">TP18</text>
<text x="176.3" y="100.9">BUZZER1</text>
<text x="72.1" y="102.2">TP19</text>
<text x="72.1" y="104.7">TP20</text>
<text x="72.1" y="107.2">TP21</text>
<text x="89.5" y="102.6" transform="rotate(-90 89.5 102.6)">GND</text>
<text x="248.2" y="103.9" transform="rotate(-90 248.2 103.9)">GND</text>
<text x="13.3" y="110.3" transform="rotate(-90 13.3 110.3)">GND</text>
<text x="36.6" y="109.8">TP13</text>
<text x="72.1" y="109.8">TP22</text>
<text x="112.8" y="108.5">C1</text>
<text x="149.6" y="111">R3</text>
<text x="164.8" y="111">Q1</text>
<text x="219.5" y="111">U12</text>
<text x="234.8" y="111">VCC</text>
<text x="36.6" y="119.9">TP14</text>
<text x="36.6" y="114.9">TP23</text>
<text x="72.1" y="119.9">TP24</text>
<text x="36.6" y="122.5">TP15</text>
<text x="72.1" y="122.5">TP25</text>
<text x="72.1" y="125">TP26</text>
<text x="89.5" y="120.4" transform="rotate(-90 89.5 120.4)">GNDGND</text>
<text x="13.3" y="128" transform="rotate(-90 13.3 128)">GND</text>
<text x="106.4" y="126.3">GND</text>
<text x="84.9" y="136.4">VCC</text>
<text x="96.3" y="136.4">BUZ1</text>
<text x="159.7" y="133.9">GND</text>
<text x="241" y="135.2">GND</text>
<text x="49.3" y="141.5">U16</text>
<text x="55.7" y="139">VCC</text>
<text x="35.3" y="145.3">R4</text>
<text x="35.3" y="160.6">R5</text>
<text x="49.3" y="156.8">U17</text>
<text x="49.3" y="172">U18</text>
<text x="35.3" y="175.8">R6</text>
</g>
<g font-size="2.3" fill="#00f">
<text x="68.3" y="12">DIN</text>
<text x="39.1" y="18.3">WS2812</text>
<text x="115.3" y="23.4">10K</text>
<text x="122.9" y="23.4">10K</text>
<text x="136.9" y="28.5">SDA</text>
<text x="39.1" y="33.6">WS2812</text>
<text x="136.9" y="33.6">SCL</text>
<text x="160.4" y="33.6">SCL</text>
<text x="205.5" y="33.6">SDA</text>
<text x="95" y="37.4">2542WR-04P/aht20</text>
<text x="178.8" y="37.4">AHT20</text>
<text x="39.1" y="48.8">WS2812</text>
<text x="39.1" y="62.8">WS2812</text>
<text x="114" y="65.3">SCL</text>
<text x="194.7" y="65.3">RX</text>
<text x="95" y="71.7">2542WR-04P/oled</text>
<text x="114" y="67.9">SDA</text>
<text x="194.9" y="67.9">TX</text>
<text x="211.8" y="71.7">ESP32C3-SuperMini</text>
<text x="17.9" y="80.6">SDA</text>
<text x="18.1" y="83.1">SCL</text>
<text x="13.5" y="85.6">SWITCH</text>
<text x="81" y="88.2">TX</text>
<text x="81" y="85.6">RX</text>
<text x="13" y="93.3">YELLOW</text>
<text x="16.6" y="95.8">BLUE</text>
<text x="17.7" y="90.7">RED</text>
<text x="248.7" y="95.8">SCL</text>
<text x="248.7" y="93.3">SDA</text>
<text x="16.7" y="100.9">MOSI</text>
<text x="101.3" y="99.6">TS-1088-AR02016</text>
<text x="125.5" y="97.1">SWITCH</text>
<text x="16.6" y="106">SCLK</text>
<text x="16.7" y="103.4">MISO</text>
<text x="124.7" y="107.2">SPEAKER</text>
<text x="176.3" y="104.4">2.7kHz</text>
<text x="219.5" y="102.2">2.54mm- 4P</text>
<text x="14.7" y="113.6">ALARM</text>
<text x="112.8" y="111">100nF</text>
<text x="149.6" y="113.6">10K</text>
<text x="11.7" y="118.7">SPEAKER</text>
<text x="81" y="116.1">DIN</text>
<text x="164.8" y="114.6">BCX56</text>
<text x="248.7" y="117.4">MOSI</text>
<text x="248.7" y="119.9">MISO</text>
<text x="248.7" y="122.5">SCLK</text>
<text x="46.7" y="130.1">2.54mm 2x20</text>
<text x="219.5" y="128.8">HX 2.54mm-5P ZZ</text>
<text x="13.9" y="147.9">RED</text>
<text x="68" y="145.3">ALARM</text>
<text x="35.3" y="150.4">100</text>
<text x="49.3" y="151.7">RED LED</text>
<text x="96.3" y="151.7">12x9.5,6.5</text>
<text x="9.2" y="163.1">YELLOW</text>
<text x="35.3" y="165.7">100</text>
<text x="49.3" y="166.9">YELLOW LED</text>
<text x="12.8" y="178.4">BLUE</text>
<text x="35.3" y="180.9">100</text>
<text x="49.3" y="182.2">BLUE LED</text>
</g>
</svg>
